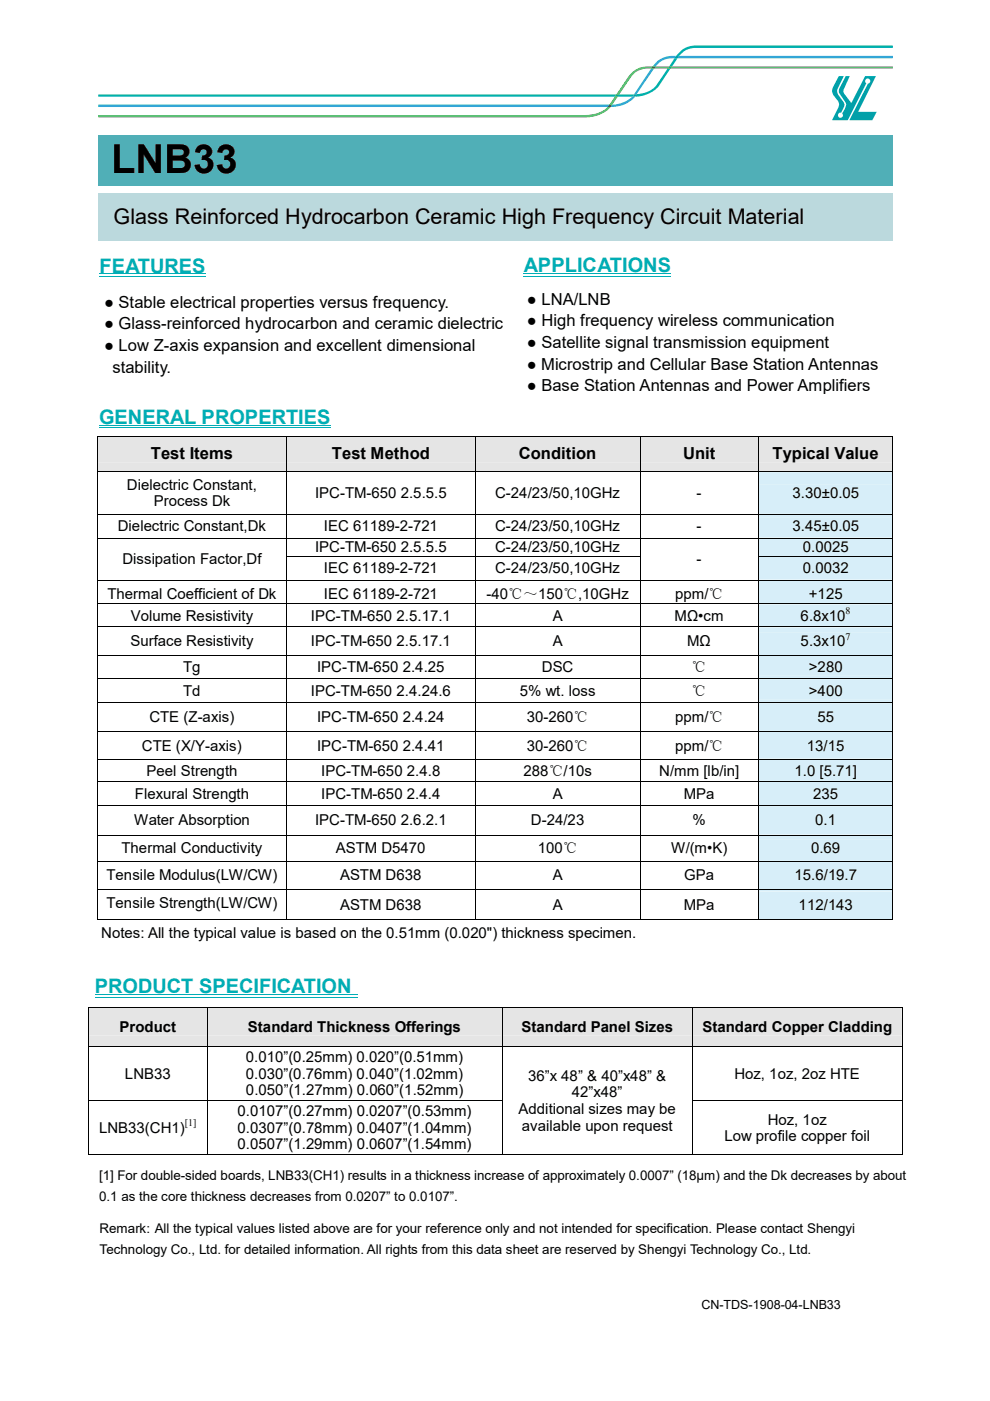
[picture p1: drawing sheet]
<svg xmlns="http://www.w3.org/2000/svg" width="210mm" height="297mm" viewBox="0 0 210 297" stroke-linecap="round" stroke-linejoin="round" font-family="sans-serif">
<path d="M20.8 40.9h168.5v10.1h-168.5z" fill-rule="evenodd" fill="#bbd9dd"/>
<path d="M20.8 28.7h168.5v10.7h-168.5z" fill-rule="evenodd" fill="#50afb7"/>
<path d="M20.8 24.4h103.3a5.8 5.8 0 0 0 5.7-3.1l3.4-5a5.3 5.3 0 0 1 5.2-2.2h50.9v.4h-51.9a5 5 0 0 0-4.5 3.1l-2.1 3.2a7.2 7.2 0 0 1-2.3 2.8 11.5 11.5 0 0 1-7 1.3h-100.7z" fill="#5cb531"/>
<path d="M20.8 20v.5h13.1h96.4l.3-.5zM131.2 20l-.3 .5h3.2l.3-.5zM135 19.9l-.3 .6a7 7 0 0 0 5-2.3l2.5-3.7h-.6l-1.5 2.2a5.5 5.5 0 0 1-5.1 3.2zM143 12.4l-1.1 1.7h.6l1.1-1.7zM144.2 11l-.9 .9h.7a4.4 4.4 0 0 1 3.5-1.7h41.8v-.5h-41.7a4.7 4.7 0 0 0-3.4 1.3z" fill="#00b1a9"/>
<path d="M130.6 20l-.3 .5h.6l.3-.5zM141.9 14.1l-.3 .4h.6l.3-.4z" fill="#009f41"/>
<path d="M20.8 22.2v.5h107.6a.59 .59 0 0 0 .8-.5zM129.8 22.2l-.3 .5a6.4 6.4 0 0 0 5.2-2.2h-.6a6.5 6.5 0 0 1-4.3 1.7zM138 14.5l-3.6 5.5 .6-.1 3.7-5.4zM139.2 13.2l-.8 .9h.6a4.3 4.3 0 0 1 4-1.7l.3-.5a5.3 5.3 0 0 0-4.1 1.3zM144 11.9l-.4 .5h45.7v-.5z" fill="#2fa8e1"/>
<path d="M129.2 22.2l-.3 .5h.6l.3-.5zM138.4 14.1l-.4 .4h.7l.3-.4z" fill="#00933f"/>
<path d="M134.4 20l-.3 .5h.6l.3-.6zM143.3 11.9l-.3 .5h.6l.4-.5z" fill="#00959f"/>
<path d="M177.8 16.1h1.1l-1.2 2.6a2.02 2.02 0 0 0 .6 2.2l.5 .7a1.46 1.46 0 0 1-.2 1.8l-.3 .6a.51 .51 0 0 0-.6 .2 .51 .51 0 0 0 .2 .7 .55 .55 0 0 0 .7-.1 .55 .55 0 0 0 0-.8 2.87 2.87 0 0 0 .7-2.3l-1.2-1.8a1.28 1.28 0 0 1 0-1.4l1.2-2.4h.9l-1.2 2.7a1.16 1.16 0 0 0 .3 1.5l1.2 1.5 2.9-5.7h2.3l-3.8 7.6h4l-.9 1.8h-4.9l3.9-7.8a.55 .55 0 0 0 .5-.7 .55 .55 0 0 0-.9-.2 .55 .55 0 0 0 .1 .9l-4 7.8h-3.3l1.3-2.6a1.58 1.58 0 0 0-.4-2l-.6-.7a1.84 1.84 0 0 1 .1-2.1z" fill="#00a0ab"/>
<g fill="#e5e5e5">
<path d="M20.7 92.5h40v7.4h-40z"/>
<path d="M20.8 94.5h39.8v3.5h-39.8z"/>
<path d="M60.8 92.5h40v7.4h-40z"/>
<path d="M60.9 94.5h39.7v3.5h-39.7z"/>
<path d="M100.8 92.5h35v7.4h-35z"/>
<path d="M100.9 94.5h34.7v3.5h-34.7z"/>
<path d="M135.8 92.5h24.9v7.4h-24.9z"/>
<path d="M135.9 94.5h24.7v3.5h-24.7z"/>
<path d="M160.9 92.5h28.3v7.4h-28.3z"/>
<path d="M161 94.5h28.1v3.5h-28.1z"/>
</g>
<path d="M20.6 92.4h.1v.1h-.1zM60.7 92.4h.1v.1h-.1zM100.7 92.4h.1v.1h-.1zM135.7 92.4h.1v.1h-.1zM160.7 92.4h.1v.1h-.1zM189.2 92.4h.2v.1h-.2z" fill="#000"/>
<path d="M20.7 92.5v7.4M20.7 92.5h40M60.7 92.5v7.4M60.8 92.5h39.9M100.8 92.5v7.4M100.8 92.5h34.9M135.8 92.5v7.4M135.8 92.5h24.9M160.7 92.5v7.4M160.8 92.5h28.4M189.3 92.5v7.4" fill="none" stroke="#000" stroke-width=".21"/>
<g fill="#fff">
<path d="M20.7 100.1h40v8.8h-40z"/>
<path d="M20.8 101h39.8v3.5h-39.8z"/>
<path d="M20.8 104.5h39.8v3.6h-39.8z"/>
<path d="M60.8 100.1h40v8.8h-40z"/>
<path d="M60.9 102.8h39.7v3.5h-39.7z"/>
<path d="M100.8 100.1h35v8.8h-35z"/>
<path d="M100.9 102.8h34.7v3.5h-34.7z"/>
<path d="M135.8 100.1h24.9v8.8h-24.9z"/>
<path d="M135.9 102.8h24.7v3.5h-24.7z"/>
</g>
<g fill="#d7eef9">
<path d="M160.9 100.1h28.3v8.8h-28.3z"/>
<path d="M161 102.8h28.1v3.5h-28.1z"/>
</g>
<path d="M20.6 99.9h.1v.2h-.1zM60.7 99.9h.1v.2h-.1zM100.7 99.9h.1v.2h-.1zM135.7 99.9h.1v.2h-.1zM160.7 99.9h.1v.2h-.1zM189.2 99.9h.2v.2h-.2z" fill="#000"/>
<path d="M20.7 100.1v8.8M20.7 100h40M60.7 100.1v8.8M60.8 100h39.9M100.8 100.1v8.8M100.8 100h34.9M135.8 100.1v8.8M135.8 100h24.9M160.7 100.1v8.8M160.8 100h28.4M189.3 100.1v8.8" fill="none" stroke="#000" stroke-width=".21"/>
<g fill="#fff">
<path d="M20.7 109.1h40v4.9h-40z"/>
<path d="M20.8 109.8h39.8v3.5h-39.8z"/>
<path d="M60.8 109.1h40v4.9h-40z"/>
<path d="M60.9 109.8h39.7v3.5h-39.7z"/>
<path d="M100.8 109.1h35v4.9h-35z"/>
<path d="M100.9 109.8h34.7v3.5h-34.7z"/>
<path d="M135.8 109.1h24.9v4.9h-24.9z"/>
<path d="M135.9 109.8h24.7v3.5h-24.7z"/>
</g>
<g fill="#d7eef9">
<path d="M160.9 109.1h28.3v4.9h-28.3z"/>
<path d="M161 109.8h28.1v3.5h-28.1z"/>
</g>
<path d="M20.6 108.9h.1v.2h-.1zM60.7 108.9h.1v.2h-.1zM100.7 108.9h.1v.2h-.1zM135.7 108.9h.1v.2h-.1zM160.7 108.9h.1v.2h-.1zM189.2 108.9h.2v.2h-.2z" fill="#000"/>
<path d="M20.7 109.1v4.9M20.7 109h40M60.7 109.1v4.9M60.8 109h39.9M100.8 109.1v4.9M100.8 109h34.9M135.8 109.1v4.9M135.8 109h24.9M160.7 109.1v4.9M160.8 109h28.4M189.3 109.1v4.9" fill="none" stroke="#000" stroke-width=".21"/>
<g fill="#fff">
<path d="M20.7 114.2h40v8.7h-40z"/>
<path d="M20.8 116.8h39.8v3.5h-39.8z"/>
<path d="M60.8 114.2h40v3.7h-40z"/>
<path d="M60.9 114.3h39.7v3.5h-39.7z"/>
<path d="M100.8 114.2h35v3.7h-35z"/>
<path d="M100.9 114.3h34.7v3.5h-34.7z"/>
<path d="M135.8 114.2h24.9v8.7h-24.9z"/>
<path d="M135.9 116.8h24.7v3.5h-24.7z"/>
</g>
<g fill="#d7eef9">
<path d="M160.9 114.2h28.3v3.7h-28.3z"/>
<path d="M161 114.3h28.1v3.5h-28.1z"/>
</g>
<path d="M20.6 114h.1v.2h-.1zM60.7 114h.1v.2h-.1zM100.7 114h.1v.2h-.1zM135.7 114h.1v.2h-.1zM160.7 114h.1v.2h-.1zM189.2 114h.2v.2h-.2z" fill="#000"/>
<path d="M20.7 114.2v3.7M20.7 114.1h40M60.7 114.2v3.7M60.8 114.1h39.9M100.8 114.2v3.7M100.8 114.1h34.9M135.8 114.2v3.7M135.8 114.1h24.9M160.7 114.2v3.7M160.8 114.1h28.4M189.3 114.2v3.7" fill="none" stroke="#000" stroke-width=".21"/>
<g fill="#fff">
<path d="M60.8 118.1h40v4.8h-40z"/>
<path d="M60.9 118.7h39.7v3.6h-39.7z"/>
<path d="M100.8 118.1h35v4.8h-35z"/>
<path d="M100.9 118.7h34.7v3.6h-34.7z"/>
</g>
<g fill="#d7eef9">
<path d="M160.9 118.1h28.3v4.8h-28.3z"/>
<path d="M161 118.7h28.1v3.6h-28.1z"/>
</g>
<path d="M20.6 117.9h.1v.2h-.1zM60.7 117.9h.1v.2h-.1zM100.7 117.9h.1v.2h-.1zM135.7 117.9h.1v.2h-.1zM160.7 117.9h.1v.2h-.1zM189.2 117.9h.2v.2h-.2z" fill="#000"/>
<path d="M20.7 118.1v4.8M60.7 118.1v4.8M60.8 118h39.9M100.8 118.1v4.8M100.8 118h34.9M135.8 118.1v4.8M160.7 118.1v4.8M160.8 118h28.4M189.3 118.1v4.8" fill="none" stroke="#000" stroke-width=".21"/>
<g fill="#fff">
<path d="M20.7 123.1h40v4.9h-40z"/>
<path d="M20.8 123.1h39.8v4.9h-39.8z"/>
<path d="M60.8 123.1h40v4.9h-40z"/>
<path d="M60.9 123.1h39.7v4.9h-39.7z"/>
<path d="M100.8 123.1h35v4.9h-35z"/>
<path d="M100.9 123.1h34.7v4.9h-34.7z"/>
<path d="M135.8 123.1h24.9v4.9h-24.9z"/>
<path d="M135.9 123.1h24.7v4.9h-24.7z"/>
</g>
<g fill="#d7eef9">
<path d="M160.9 123.1h28.3v4.9h-28.3z"/>
<path d="M161 123.1h28.1v4.9h-28.1z"/>
</g>
<path d="M20.6 122.9h.1v.2h-.1zM60.7 122.9h.1v.2h-.1zM100.7 122.9h.1v.2h-.1zM135.7 122.9h.1v.2h-.1zM160.7 122.9h.1v.2h-.1zM189.2 122.9h.2v.2h-.2z" fill="#000"/>
<path d="M20.7 123.1v4.9M20.7 123h40M60.7 123.1v4.9M60.8 123h39.9M100.8 123.1v4.9M100.8 123h34.9M135.8 123.1v4.9M135.8 123h24.9M160.7 123.1v4.9M160.8 123h28.4M189.3 123.1v4.9" fill="none" stroke="#000" stroke-width=".21"/>
<g fill="#fff">
<path d="M20.7 128.1h40v4.7h-40z"/>
<path d="M20.8 128.7h39.8v3.5h-39.8z"/>
<path d="M60.8 128.1h40v4.7h-40z"/>
<path d="M60.9 128.7h39.7v3.5h-39.7z"/>
<path d="M100.8 128.1h35v4.7h-35z"/>
<path d="M100.9 128.7h34.7v3.5h-34.7z"/>
<path d="M135.8 128.1h24.9v4.7h-24.9z"/>
<path d="M135.9 128.7h24.7v3.5h-24.7z"/>
</g>
<g fill="#d7eef9">
<path d="M160.9 128.1h28.3v4.7h-28.3z"/>
<path d="M161 128.7h28.1v3.5h-28.1z"/>
<path d="M179.3 128.6h1v3.7h-1z"/>
</g>
<path d="M20.6 128h.1v.1h-.1zM60.7 128h.1v.1h-.1zM100.7 128h.1v.1h-.1zM135.7 128h.1v.1h-.1zM160.7 128h.1v.1h-.1zM189.2 128h.2v.1h-.2z" fill="#000"/>
<path d="M20.7 128.1v4.7M20.7 128.1h40M60.7 128.1v4.7M60.8 128.1h39.9M100.8 128.1v4.7M100.8 128.1h34.9M135.8 128.1v4.7M135.8 128.1h24.9M160.7 128.1v4.7M160.8 128.1h28.4M189.3 128.1v4.7" fill="none" stroke="#000" stroke-width=".21"/>
<g fill="#fff">
<path d="M20.7 133h40v5.9h-40z"/>
<path d="M20.8 134.2h39.8v3.5h-39.8z"/>
<path d="M60.8 133h40v5.9h-40z"/>
<path d="M60.9 134.2h39.7v3.5h-39.7z"/>
<path d="M100.8 133h35v5.9h-35z"/>
<path d="M100.9 134.2h34.7v3.5h-34.7z"/>
<path d="M135.8 133h24.9v5.9h-24.9z"/>
<path d="M135.9 134.2h24.7v3.5h-24.7z"/>
</g>
<g fill="#d7eef9">
<path d="M160.9 133h28.3v5.9h-28.3z"/>
<path d="M161 134.2h28.1v3.5h-28.1z"/>
<path d="M179.3 134h1v3.8h-1z"/>
</g>
<path d="M20.6 132.8h.1v.2h-.1zM60.7 132.8h.1v.2h-.1zM100.7 132.8h.1v.2h-.1zM135.7 132.8h.1v.2h-.1zM160.7 132.8h.1v.2h-.1zM189.2 132.8h.2v.2h-.2z" fill="#000"/>
<path d="M20.7 133v5.9M20.7 132.9h40M60.7 133v5.9M60.8 132.9h39.9M100.8 133v5.9M100.8 132.9h34.9M135.8 133v5.9M135.8 132.9h24.9M160.7 133v5.9M160.8 132.9h28.4M189.3 133v5.9" fill="none" stroke="#000" stroke-width=".21"/>
<g fill="#fff">
<path d="M20.7 139h40v4.8h-40z"/>
<path d="M20.8 139.7h39.8v3.5h-39.8z"/>
<path d="M60.8 139h40v4.8h-40z"/>
<path d="M60.9 139.7h39.7v3.5h-39.7z"/>
<path d="M100.8 139h35v4.8h-35z"/>
<path d="M100.9 139.7h34.7v3.5h-34.7z"/>
<path d="M135.8 139h24.9v4.8h-24.9z"/>
<path d="M135.9 139.7h24.7v3.5h-24.7z"/>
</g>
<g fill="#d7eef9">
<path d="M160.9 139h28.3v4.8h-28.3z"/>
<path d="M161 139.7h28.1v3.5h-28.1z"/>
</g>
<path d="M20.6 138.9h.1v.1h-.1zM60.7 138.9h.1v.1h-.1zM100.7 138.9h.1v.1h-.1zM135.7 138.9h.1v.1h-.1zM160.7 138.9h.1v.1h-.1zM189.2 138.9h.2v.1h-.2z" fill="#000"/>
<path d="M20.7 139v4.8M20.7 138.9h40M60.7 139v4.8M60.8 138.9h39.9M100.8 139v4.8M100.8 138.9h34.9M135.8 139v4.8M135.8 138.9h24.9M160.7 139v4.8M160.8 138.9h28.4M189.3 139v4.8" fill="none" stroke="#000" stroke-width=".21"/>
<g fill="#fff">
<path d="M20.7 144h40v4.9h-40z"/>
<path d="M20.8 144.7h39.8v3.6h-39.8z"/>
<path d="M60.8 144h40v4.9h-40z"/>
<path d="M60.9 144.7h39.7v3.6h-39.7z"/>
<path d="M100.8 144h35v4.9h-35z"/>
<path d="M100.9 144.7h34.7v3.6h-34.7z"/>
<path d="M135.8 144h24.9v4.9h-24.9z"/>
<path d="M135.9 144.7h24.7v3.6h-24.7z"/>
</g>
<g fill="#d7eef9">
<path d="M160.9 144h28.3v4.9h-28.3z"/>
<path d="M161 144.7h28.1v3.6h-28.1z"/>
</g>
<path d="M20.6 143.8h.1v.2h-.1zM60.7 143.8h.1v.2h-.1zM100.7 143.8h.1v.2h-.1zM135.7 143.8h.1v.2h-.1zM160.7 143.8h.1v.2h-.1zM189.2 143.8h.2v.2h-.2z" fill="#000"/>
<path d="M20.7 144v4.9M20.7 143.9h40M60.7 144v4.9M60.8 143.9h39.9M100.8 144v4.9M100.8 143.9h34.9M135.8 144v4.9M135.8 143.9h24.9M160.7 144v4.9M160.8 143.9h28.4M189.3 144v4.9" fill="none" stroke="#000" stroke-width=".21"/>
<g fill="#fff">
<path d="M20.7 149.1h40v5.8h-40z"/>
<path d="M20.8 149.3h39.8v5.5h-39.8z"/>
<path d="M60.8 149.1h40v5.8h-40z"/>
<path d="M60.9 149.3h39.7v5.5h-39.7z"/>
<path d="M100.8 149.1h35v5.8h-35z"/>
<path d="M100.9 149.3h34.7v5.5h-34.7z"/>
<path d="M135.8 149.1h24.9v5.8h-24.9z"/>
<path d="M135.9 149.3h24.7v5.5h-24.7z"/>
</g>
<g fill="#d7eef9">
<path d="M160.9 149.1h28.3v5.8h-28.3z"/>
<path d="M161 149.3h28.1v5.5h-28.1z"/>
</g>
<path d="M20.6 148.9h.1v.2h-.1zM60.7 148.9h.1v.2h-.1zM100.7 148.9h.1v.2h-.1zM135.7 148.9h.1v.2h-.1zM160.7 148.9h.1v.2h-.1zM189.2 148.9h.2v.2h-.2z" fill="#000"/>
<path d="M20.7 149.1v5.8M20.7 149h40M60.7 149.1v5.8M60.8 149h39.9M100.8 149.1v5.8M100.8 149h34.9M135.8 149.1v5.8M135.8 149h24.9M160.7 149.1v5.8M160.8 149h28.4M189.3 149.1v5.8" fill="none" stroke="#000" stroke-width=".21"/>
<g fill="#fff">
<path d="M20.7 155.1h40v5.9h-40z"/>
<path d="M20.8 155.3h39.8v5.5h-39.8z"/>
<path d="M60.8 155.1h40v5.9h-40z"/>
<path d="M60.9 155.3h39.7v5.5h-39.7z"/>
<path d="M100.8 155.1h35v5.9h-35z"/>
<path d="M100.9 155.3h34.7v5.5h-34.7z"/>
<path d="M135.8 155.1h24.9v5.9h-24.9z"/>
<path d="M135.9 155.3h24.7v5.5h-24.7z"/>
</g>
<g fill="#d7eef9">
<path d="M160.9 155.1h28.3v5.9h-28.3z"/>
<path d="M161 155.3h28.1v5.5h-28.1z"/>
</g>
<path d="M20.6 154.9h.1v.2h-.1zM60.7 154.9h.1v.2h-.1zM100.7 154.9h.1v.2h-.1zM135.7 154.9h.1v.2h-.1zM160.7 154.9h.1v.2h-.1zM189.2 154.9h.2v.2h-.2z" fill="#000"/>
<path d="M20.7 155.1v5.9M20.7 155h40M60.7 155.1v5.9M60.8 155h39.9M100.8 155.1v5.9M100.8 155h34.9M135.8 155.1v5.9M135.8 155h24.9M160.7 155.1v5.9M160.8 155h28.4M189.3 155.1v5.9" fill="none" stroke="#000" stroke-width=".21"/>
<g fill="#fff">
<path d="M20.7 161.1h40v4.5h-40z"/>
<path d="M20.8 161.6h39.8v3.5h-39.8z"/>
<path d="M60.8 161.1h40v4.5h-40z"/>
<path d="M60.9 161.6h39.7v3.5h-39.7z"/>
<path d="M100.8 161.1h35v4.5h-35z"/>
<path d="M100.9 161.6h34.7v3.5h-34.7z"/>
<path d="M135.8 161.1h24.9v4.5h-24.9z"/>
<path d="M135.9 161.6h24.7v3.5h-24.7z"/>
</g>
<g fill="#d7eef9">
<path d="M160.9 161.1h28.3v4.5h-28.3z"/>
<path d="M161 161.6h28.1v3.5h-28.1z"/>
</g>
<path d="M20.6 161h.1v.1h-.1zM60.7 161h.1v.1h-.1zM100.7 161h.1v.1h-.1zM135.7 161h.1v.1h-.1zM160.7 161h.1v.1h-.1zM189.2 161h.2v.1h-.2z" fill="#000"/>
<path d="M20.7 161.1v4.5M20.7 161h40M60.7 161.1v4.5M60.8 161h39.9M100.8 161.1v4.5M100.8 161h34.9M135.8 161.1v4.5M135.8 161h24.9M160.7 161.1v4.5M160.8 161h28.4M189.3 161.1v4.5" fill="none" stroke="#000" stroke-width=".21"/>
<g fill="#fff">
<path d="M20.7 165.7h40v5.1h-40z"/>
<path d="M20.8 166.5h39.8v3.5h-39.8z"/>
<path d="M60.8 165.7h40v5.1h-40z"/>
<path d="M60.9 166.5h39.7v3.5h-39.7z"/>
<path d="M100.8 165.7h35v5.1h-35z"/>
<path d="M100.9 166.5h34.7v3.5h-34.7z"/>
<path d="M135.8 165.7h24.9v5.1h-24.9z"/>
<path d="M135.9 166.5h24.7v3.5h-24.7z"/>
</g>
<g fill="#d7eef9">
<path d="M160.9 165.7h28.3v5.1h-28.3z"/>
<path d="M161 166.5h28.1v3.5h-28.1z"/>
</g>
<path d="M20.6 165.6h.1v.1h-.1zM60.7 165.6h.1v.1h-.1zM100.7 165.6h.1v.1h-.1zM135.7 165.6h.1v.1h-.1zM160.7 165.6h.1v.1h-.1zM189.2 165.6h.2v.1h-.2z" fill="#000"/>
<path d="M20.7 165.7v5.1M20.7 165.7h40M60.7 165.7v5.1M60.8 165.7h39.9M100.8 165.7v5.1M100.8 165.7h34.9M135.8 165.7v5.1M135.8 165.7h24.9M160.7 165.7v5.1M160.8 165.7h28.4M189.3 165.7v5.1" fill="none" stroke="#000" stroke-width=".21"/>
<g fill="#fff">
<path d="M20.7 170.9h40v6.1h-40z"/>
<path d="M20.8 172.2h39.8v3.5h-39.8z"/>
<path d="M60.8 170.9h40v6.1h-40z"/>
<path d="M60.9 172.2h39.7v3.5h-39.7z"/>
<path d="M100.8 170.9h35v6.1h-35z"/>
<path d="M100.9 172.2h34.7v3.5h-34.7z"/>
<path d="M135.8 170.9h24.9v6.1h-24.9z"/>
<path d="M135.9 172.2h24.7v3.5h-24.7z"/>
</g>
<g fill="#d7eef9">
<path d="M160.9 170.9h28.3v6.1h-28.3z"/>
<path d="M161 172.2h28.1v3.5h-28.1z"/>
</g>
<path d="M20.6 170.8h.1v.1h-.1zM60.7 170.8h.1v.1h-.1zM100.7 170.8h.1v.1h-.1zM135.7 170.8h.1v.1h-.1zM160.7 170.8h.1v.1h-.1zM189.2 170.8h.2v.1h-.2z" fill="#000"/>
<path d="M20.7 170.9v6.1M20.7 170.9h40M60.7 170.9v6.1M60.8 170.9h39.9M100.8 170.9v6.1M100.8 170.9h34.9M135.8 170.9v6.1M135.8 170.9h24.9M160.7 170.9v6.1M160.8 170.9h28.4M189.3 170.9v6.1" fill="none" stroke="#000" stroke-width=".21"/>
<g fill="#fff">
<path d="M20.7 177.2h40v5.3h-40z"/>
<path d="M20.8 178.1h39.8v3.5h-39.8z"/>
<path d="M60.8 177.2h40v5.3h-40z"/>
<path d="M60.9 178.1h39.7v3.5h-39.7z"/>
<path d="M100.8 177.2h35v5.3h-35z"/>
<path d="M100.9 178.1h34.7v3.5h-34.7z"/>
<path d="M135.8 177.2h24.9v5.3h-24.9z"/>
<path d="M135.9 178.1h24.7v3.5h-24.7z"/>
</g>
<g fill="#d7eef9">
<path d="M160.9 177.2h28.3v5.3h-28.3z"/>
<path d="M161 178.1h28.1v3.5h-28.1z"/>
</g>
<path d="M20.6 177h.1v.1h-.1zM60.7 177h.1v.1h-.1zM100.7 177h.1v.1h-.1zM135.7 177h.1v.1h-.1zM160.7 177h.1v.1h-.1zM189.2 177h.2v.1h-.2z" fill="#000"/>
<path d="M20.7 177.1v5.4M20.7 177h40M60.7 177.1v5.4M60.8 177h39.9M100.8 177.1v5.4M100.8 177h34.9M135.8 177.1v5.4M135.8 177h24.9M160.7 177.1v5.4M160.8 177h28.4M189.3 177.1v5.4" fill="none" stroke="#000" stroke-width=".21"/>
<g fill="#fff">
<path d="M20.7 182.7h40v5.8h-40z"/>
<path d="M20.8 183.8h39.8v3.6h-39.8z"/>
<path d="M60.8 182.7h40v5.8h-40z"/>
<path d="M60.9 183.8h39.7v3.6h-39.7z"/>
<path d="M100.8 182.7h35v5.8h-35z"/>
<path d="M100.9 183.8h34.7v3.6h-34.7z"/>
<path d="M135.8 182.7h24.9v5.8h-24.9z"/>
<path d="M135.9 183.8h24.7v3.6h-24.7z"/>
</g>
<g fill="#d7eef9">
<path d="M160.9 182.7h28.3v5.8h-28.3z"/>
<path d="M161 183.8h28.1v3.6h-28.1z"/>
</g>
<path d="M20.6 182.5h.1v.2h-.1zM60.7 182.5h.1v.2h-.1zM100.7 182.5h.1v.2h-.1zM135.7 182.5h.1v.2h-.1zM160.7 182.5h.1v.2h-.1zM189.2 182.5h.2v.2h-.2z" fill="#000"/>
<path d="M20.7 182.7v5.8M20.7 182.6h40M60.7 182.7v5.8M60.8 182.6h39.9M100.8 182.7v5.8M100.8 182.6h34.9M135.8 182.7v5.8M135.8 182.6h24.9M160.7 182.7v5.8M160.8 182.6h28.4M189.3 182.7v5.8" fill="none" stroke="#000" stroke-width=".21"/>
<g fill="#fff">
<path d="M20.7 188.7h40v6.2h-40z"/>
<path d="M20.8 188.7h39.8v5.5h-39.8z"/>
<path d="M60.8 188.7h39.9v6.2h-39.9z"/>
<path d="M60.9 189.1h39.7v5.5h-39.7z"/>
<path d="M100.8 188.7h34.9v6.2h-34.9z"/>
<path d="M100.9 189.1h34.7v5.5h-34.7z"/>
<path d="M135.8 188.7h24.9v6.2h-24.9z"/>
<path d="M135.9 189.1h24.7v5.5h-24.7z"/>
</g>
<g fill="#d7eef9">
<path d="M160.9 188.7h28.3v6.2h-28.3z"/>
<path d="M161 189.1h28.1v5.5h-28.1z"/>
</g>
<path d="M20.6 188.5h.1v.2h-.1zM20.6 194.9h.1v.2h-.1zM60.7 188.5h.1v.2h-.1zM60.7 194.9h.1v.2h-.1zM100.7 188.5h.1v.2h-.1zM100.7 194.9h.1v.2h-.1zM135.7 188.5h.1v.2h-.1zM135.7 194.9h.1v.2h-.1zM160.7 188.5h.1v.2h-.1zM160.7 194.9h.1v.2h-.1zM189.2 188.5h.2v.2h-.2zM189.2 194.9h.2v.2h-.2z" fill="#000"/>
<g fill="none" stroke="#000" stroke-width=".21">
<path d="M20.7 188.7v6.2M20.7 188.6h40M20.7 195h40M60.7 188.7v6.2M60.8 188.6h39.9M60.8 195h39.9M100.8 188.7v6.2M100.8 188.6h34.9M100.8 195h34.9M135.8 188.7v6.2M135.8 188.6h24.9M135.8 195h24.9"/>
<path d="M160.7 188.7v6.2M160.8 188.6h28.4M160.8 195h28.4M189.3 188.7v6.2"/>
</g>
<g fill="#e5e5e5">
<path d="M18.8 213.7h25.1v8.1h-25.1z"/>
<path d="M18.9 216h24.9v3.5h-24.9z"/>
<path d="M44 213.7h62.5v8.1h-62.5z"/>
<path d="M44.1 216h62.2v3.5h-62.2z"/>
<path d="M106.6 213.7h40.2v8.1h-40.2z"/>
<path d="M106.6 216h40v3.5h-40z"/>
<path d="M146.9 213.7h44.3v8.1h-44.3z"/>
<path d="M147 216h44.1v3.5h-44.1z"/>
</g>
<path d="M18.7 213.5h.1v.2h-.1zM43.9 213.5h.1v.2h-.1zM106.4 213.5h.2v.2h-.2zM146.7 213.5h.2v.2h-.2zM191.2 213.5h.1v.2h-.1z" fill="#000"/>
<path d="M18.8 213.7v8.1M18.8 213.6h25.1M43.9 213.7v8.1M44 213.6h62.4M106.5 213.7v8.1M106.6 213.6h40.1M146.8 213.7v8.1M146.9 213.6h44.3M191.3 213.7v8.1" fill="none" stroke="#000" stroke-width=".21"/>
<g fill="#fff">
<path d="M18.8 222h25.1v11.3h-25.1z"/>
<path d="M18.9 225.8h24.9v3.6h-24.9z"/>
<path d="M44 222h62.5v11.3h-62.5z"/>
<path d="M44.1 222.3h62.2v3.5h-62.2z"/>
<path d="M44.1 225.8h62.2v3.6h-62.2z"/>
<path d="M44.1 229.4h62.2v3.5h-62.2z"/>
<path d="M106.6 222h40.2v22.8h-40.2z"/>
<path d="M106.6 226.3h40v3.5h-40z"/>
<path d="M106.6 229.8h40v3.6h-40z"/>
<path d="M106.6 233.4h40v3.5h-40z"/>
<path d="M106.6 236.9h40v3.5h-40z"/>
<path d="M146.9 222h44.3v11.3h-44.3z"/>
<path d="M147 225.8h44.1v3.6h-44.1z"/>
</g>
<path d="M18.7 221.8h.1v.2h-.1zM43.9 221.8h.1v.2h-.1zM106.4 221.8h.2v.2h-.2zM146.7 221.8h.2v.2h-.2zM191.2 221.8h.1v.2h-.1z" fill="#000"/>
<path d="M18.8 222v11.3M18.8 221.9h25.1M43.9 222v11.3M44 221.9h62.4M106.5 222v11.3M106.6 221.9h40.1M146.8 222v11.3M146.9 221.9h44.3M191.3 222v11.3" fill="none" stroke="#000" stroke-width=".21"/>
<g fill="#fff">
<path d="M18.8 233.5h25.1v11.3h-25.1z"/>
<path d="M18.9 236.3h24.9v5.6h-24.9z"/>
<path d="M39.2 237.2h2.5v3.8h-2.5z"/>
<path d="M44 233.5h62.5v11.3h-62.5z"/>
<path d="M44.1 233.8h62.2v3.6h-62.2z"/>
<path d="M44.1 237.4h62.2v3.5h-62.2z"/>
<path d="M44.1 240.9h62.2v3.5h-62.2z"/>
<path d="M146.9 233.5h44.3v11.3h-44.3z"/>
<path d="M147 235.6h44.1v3.5h-44.1z"/>
<path d="M147 239.1h44.1v3.6h-44.1z"/>
</g>
<path d="M18.7 233.3h.1v.1h-.1zM43.9 233.3h.1v.1h-.1zM106.4 233.3h.2v.1h-.2zM146.7 233.3h.2v.1h-.2zM191.2 233.3h.1v.1h-.1zM18.7 244.8h.1v.1h-.1zM43.9 244.8h.1v.1h-.1zM106.4 244.8h.2v.1h-.2zM146.7 244.8h.2v.1h-.2zM191.2 244.8h.1v.1h-.1z" fill="#000"/>
<path d="M18.8 233.4v11.4M18.8 233.3h25.1M43.9 233.4v11.4M44 233.3h62.4M106.5 233.4v11.4M146.8 233.4v11.4M146.9 233.3h44.3M191.3 233.4v11.4M18.8 244.9h25.1M44 244.9h62.4M106.6 244.9h40.1M146.9 244.9h44.3" fill="none" stroke="#000" stroke-width=".21"/>
<path d="M19.5 60.3h92.1v30.7h-92.1z" fill-rule="evenodd" fill="#fff"/>
<path d="M21.1 58.1h22.5M21.1 58.6h22.5M111.1 58h31.2M111.1 58.6h31.2M21 90.1h49.1M21 90.7h49.1M20.1 210.9h55.6M20.1 211.4h55.6" fill="none" stroke="#00adb5" stroke-width=".21"/>
<text font-size="8.5" x="23.6" y="36.7">LNB33</text>
<text font-size="4.6" x="24.1" y="47.5">Glass Reinforced Hydrocarbon Ceramic High Frequency Circuit Material</text>
<g font-size="4.2" fill="#00adb5">
<text x="21.1" y="57.8">FEATURES</text>
<text x="111.1" y="57.7">APPLICATIONS</text>
<text x="21" y="89.9">GENERAL PROPERTIES</text>
<text x="20.1" y="210.6">PRODUCT SPECIFICATION</text>
</g>
<g font-size="3.5">
<text x="22.1" y="65.2">● Stable electrical properties versus frequency.</text>
<text x="111.7" y="64.6">● LNA/LNB</text>
<text x="22.1" y="69.8">● Glass-reinforced hydrocarbon and ceramic dielectric</text>
<text x="111.7" y="69.2">● High frequency wireless communication</text>
<text x="22.1" y="74.4">● Low Z-axis expansion and excellent dimensional</text>
<text x="111.7" y="73.8">● Satellite signal transmission equipment</text>
<text x="23.8" y="79">stability.</text>
<text x="111.7" y="78.4">● Microstrip and Cellular Base Station Antennas</text>
<text x="111.7" y="83">● Base Station Antennas and Power Amplifiers</text>
<text x="32" y="97.3">Test Items</text>
<text x="70.4" y="97.3">Test Method</text>
<text x="110" y="97.3">Condition</text>
<text x="144.8" y="97.3">Unit</text>
<text x="163.8" y="97.3">Typical Value</text>
</g>
<g font-size="3.2">
<text x="26.9" y="103.8">Dielectric Constant,</text>
<text x="32.6" y="107.4">Process Dk</text>
<text x="66.8" y="105.6">IPC-TM-650 2.5.5.5</text>
<text x="105" y="105.6">C-24/23/50,10GHz</text>
<text x="147.7" y="105.6">-</text>
<text x="168" y="105.6">3.30±0.05</text>
<text x="25" y="112.6">Dielectric Constant,Dk</text>
<text x="68.7" y="112.6">IEC 61189-2-721</text>
<text x="105" y="112.6">C-24/23/50,10GHz</text>
<text x="147.7" y="112.6">-</text>
<text x="168" y="112.6">3.45±0.05</text>
<text x="26" y="119.6">Dissipation Factor,Df</text>
<text x="66.8" y="117.1">IPC-TM-650 2.5.5.5</text>
<text x="105" y="117.1">C-24/23/50,10GHz</text>
<text x="147.7" y="119.6">-</text>
<text x="170.2" y="117.1">0.0025</text>
<text x="68.7" y="121.6">IEC 61189-2-721</text>
<text x="105" y="121.6">C-24/23/50,10GHz</text>
<text x="170.2" y="121.6">0.0032</text>
<text x="22.8" y="126.9">Thermal Coefficient of Dk</text>
<text x="27.7" y="131.6">Volume Resistivity</text>
<text x="65.9" y="131.6">IPC-TM-650 2.5.17.1</text>
<text x="68.7" y="126.9">IEC 61189-2-721</text>
<text x="103.1" y="126.9">-40℃～150℃,10GHz</text>
<text x="117.2" y="131.6">A</text>
<text x="143" y="131.6">MΩ•cm</text>
<text x="143.1" y="126.9">ppm/℃</text>
<text x="169.8" y="131.6">6.8x10</text>
<text x="171.5" y="126.9">+125</text>
<text x="27.6" y="137">Surface Resistivity</text>
<text x="65.9" y="137">IPC-TM-650 2.5.17.1</text>
<text x="117.2" y="137">A</text>
<text x="145.7" y="137">MΩ</text>
<text x="169.8" y="137">5.3x10</text>
<text x="38.8" y="142.5">Tg</text>
<text x="67.2" y="142.5">IPC-TM-650 2.4.25</text>
<text x="114.9" y="142.5">DSC</text>
<text x="146.6" y="142.5">℃</text>
<text x="171.5" y="142.5">&gt;280</text>
<text x="38.8" y="147.6">Td</text>
<text x="65.9" y="147.6">IPC-TM-650 2.4.24.6</text>
<text x="110.2" y="147.6">5% wt. loss</text>
<text x="146.6" y="147.6">℃</text>
<text x="171.5" y="147.6">&gt;400</text>
<text x="31.7" y="153.1">CTE (Z-axis)</text>
<text x="67.2" y="153.1">IPC-TM-650 2.4.24</text>
<text x="111.7" y="153.1">30-260℃</text>
<text x="143.1" y="153.1">ppm/℃</text>
<text x="173.3" y="153.1">55</text>
<text x="30.1" y="159.1">CTE (X/Y-axis)</text>
<text x="67.2" y="159.1">IPC-TM-650 2.4.41</text>
<text x="111.7" y="159.1">30-260℃</text>
<text x="143.1" y="159.1">ppm/℃</text>
<text x="171.1" y="159.1">13/15</text>
<text x="31.1" y="164.4">Peel Strength</text>
<text x="68.1" y="164.4">IPC-TM-650 2.4.8</text>
<text x="111" y="164.4">288℃/10s</text>
<text x="139.8" y="164.4">N/mm [lb/in]</text>
<text x="168.4" y="164.4">1.0 [5.71]</text>
<text x="28.6" y="169.3">Flexural Strength</text>
<text x="68.1" y="169.3">IPC-TM-650 2.4.4</text>
<text x="117.2" y="169.3">A</text>
<text x="145" y="169.3">MPa</text>
<text x="172.4" y="169.3">235</text>
<text x="28.4" y="175">Water Absorption</text>
<text x="66.8" y="175">IPC-TM-650 2.6.2.1</text>
<text x="112.6" y="175">D-24/23</text>
<text x="146.8" y="175">%</text>
<text x="172.8" y="175">0.1</text>
<text x="25.8" y="180.9">Thermal Conductivity</text>
<text x="71.2" y="180.9">ASTM D5470</text>
<text x="114" y="180.9">100℃</text>
<text x="142.3" y="180.9">W/(m•K)</text>
<text x="172" y="180.9">0.69</text>
<text x="22.6" y="186.6">Tensile Modulus(LW/CW)</text>
<text x="72.1" y="186.6">ASTM D638</text>
<text x="117.2" y="186.6">A</text>
<text x="145.1" y="186.6">GPa</text>
<text x="168.4" y="186.6">15.6/19.7</text>
<text x="22.6" y="192.5">Tensile Strength(LW/CW)</text>
<text x="72.1" y="192.9">ASTM D638</text>
<text x="117.2" y="192.9">A</text>
<text x="145" y="192.9">MPa</text>
<text x="169.3" y="192.9">112/143</text>
<text x="21.5" y="198.8">Notes: All the typical value is based on the 0.51mm (0.020&quot;) thickness specimen.</text>
<text x="25.4" y="218.8">Product</text>
<text x="52.6" y="218.8">Standard Thickness Offerings</text>
<text x="110.6" y="218.8">Standard Panel Sizes</text>
<text x="148.9" y="218.8">Standard Copper Cladding</text>
<text x="52.1" y="225.2">0.010”(0.25mm) 0.020”(0.51mm)</text>
<text x="26.5" y="228.7">LNB33</text>
<text x="52.1" y="228.7">0.030”(0.76mm) 0.040”(1.02mm)</text>
<text x="52.2" y="232.2">0.050”(1.27mm) 0.060”(1.52mm)</text>
<text x="112" y="229.2">36”x 48” &amp; 40”x48” &amp;</text>
<text x="121.2" y="232.7">42”x48”</text>
<text x="155.7" y="228.7">Hoz, 1oz, 2oz HTE</text>
<text x="50.4" y="236.6">0.0107”(0.27mm) 0.0207”(0.53mm)</text>
<text x="109.9" y="236.2">Additional sizes may be</text>
<text x="110.7" y="239.7">available upon request</text>
<text x="162.8" y="238.4">Hoz, 1oz</text>
<text x="21" y="240.2">LNB33(CH1)</text>
<text x="50.4" y="240.2">0.0307”(0.78mm) 0.0407”(1.04mm)</text>
<text x="50.4" y="243.7">0.0507”(1.29mm) 0.0607”(1.54mm)</text>
<text x="153.6" y="241.9">Low profile copper foil</text>
</g>
<g font-size="2.8">
<text x="21" y="250.1">[1] For double-sided boards, LNB33(CH1) results in a thickness increase of approximately 0.0007” (18μm) and the Dk decreases by about</text>
<text x="21" y="254.7">0.1 as the core thickness decreases from 0.0207” to 0.0107”.</text>
<text x="21.1" y="261.4">Remark: All the typical values listed above are for your reference only and not intended for specification. Please contact Shengyi</text>
<text x="21.1" y="265.9">Technology Co., Ltd. for detailed information. All rights from this data sheet are reserved by Shengyi Technology Co., Ltd.</text>
</g>
<text font-size="2.7" x="148.7" y="277.5">CN-TDS-1908-04-LNB33</text>
<g font-size="2.1">
<text x="179.3" y="130.2">8</text>
<text x="179.3" y="135.6">7</text>
<text x="39.2" y="238.8">[1]</text>
</g>
</svg>
